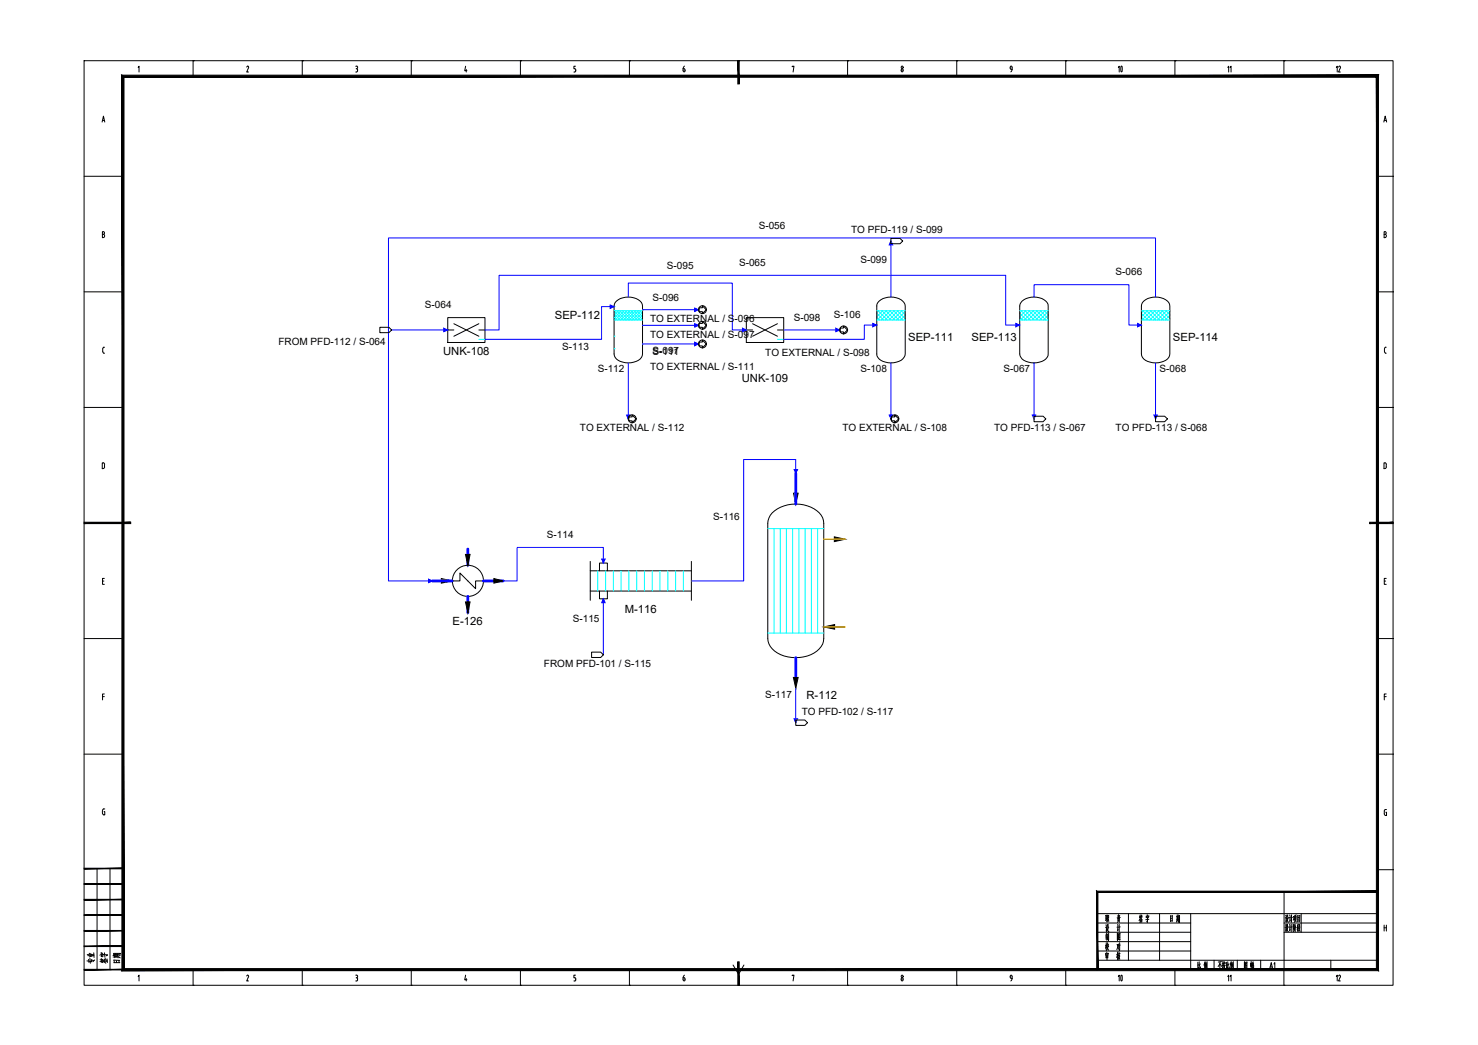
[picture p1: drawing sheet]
<svg xmlns="http://www.w3.org/2000/svg" width="420mm" height="297mm" viewBox="0 0 420 297" stroke-linecap="round" stroke-linejoin="round" font-family="sans-serif">
<g fill="none" stroke="#000" stroke-width=".28">
<path d="M23.9 17.3h372.1v262.8h-372.1zM39.3 19.2l.2-.4v1.7M54.9 17.3h.1M54.9 17.3v4.4M70.4 18.8l.2 .2v.3M70.4 18.8l-.3 .3M70.6 19.4l-.5 1.1h.5M85.9 17.3h.1M85.9 17.3v4.4M101.1 18.8h.3M101.2 19.5h.2M101.4 18.8l.3 .3-.3 .4"/>
<path d="M101.4 19.5l.3 .4M101.6 19.9v.2M116.9 17.3h.1M116.9 17.3v4.4M132.4 18.8l-.3 1.3h.6M132.5 19.7v.8M147.9 17.3h.1M147.9 17.3v4.4M163.6 18.8h-.5v.7l.5 .1v.5M178.9 17.3h.1M178.9 17.3v4.4M194.6 18.8l-.4 .7"/>
<path d="M210 17.3h.1M225.2 19v-.2h.5l-.2 1.7M240.9 17.3h.1M240.9 17.3v4.4M256.7 19.9v.2M256.7 19.9l-.2-.4-.3 .6M272 17.3h.1M272 17.3v4.4M287.2 19.1l.3-.3 .2 .3M287.2 19.4l.3 .3M287.2 19.2v.2M287.7 19.6l-.4 .8"/>
<path d="M287.7 19.2v.5h-.3M303 17.3h.1M303 17.3v4.4M334 17.3h.1M334 17.3v4.4M365 17.3h.1M365 17.3v4.4M29 34.7l.4-1.7 .4 1.7M29.2 34.2h.5M101.1 20.5h.3M101.7 20.1l-.3 .3M163.7 20.1l-.1 .3-.5 .1"/>
<path d="M194.2 20.1v-.6l.5 .1v.5M194.2 20.1l.3 .3 .3-.3M256.2 20.1l.3 .3 .2-.3M393.4 34.7l.4-1.7 .4 1.7M393.5 34.2h.6M23.9 50.1h11.1M391.6 50.1h4.4M396 50.1h.1M29.1 65.9l.6 .1v.4l-.3 .2 .3 .5-.1 .3-.5 .1zM29.1 66.6h.3M393.5 65.9l.5 .1v.4l-.2 .2 .3 .5-.1 .3-.5 .1zM393.5 66.6h.3"/>
<path d="M23.9 83h11.1M29.2 100l.3 .4M29.7 98.7l-.4 .2-.1 1.1M391.6 83h4.4M393.6 100l.3 .4M394.1 98.7l-.5 .2v1.1M396 83h.1M23.9 115.8h11.1M29.5 100.4h.2M391.6 115.8h4.4M393.9 100.4h.2M396 115.8h.1"/>
<path d="M29.7 132.1v.6M29.7 132l-.1-.4h-.5v1.6l.5-.1 .1-.4M393.4 131.6l.7 .2v.9l-.2 .4-.5 .1zM396 148.7h.1M29.2 165.2h.3M29.7 164.4h-.5v1.7h.5M393.5 165.2h.4M394.1 164.4h-.6v1.7h.6M23.9 181.5h11.1M29.2 198h.5M29.7 197.3h-.5v1.7M391.6 181.5h4.4"/>
<path d="M393.5 198h.6M394.1 197.3h-.6v1.7M396 181.5h.1M23.9 214.4h11.1M391.6 214.4h4.4M396 214.4h.1M29.2 231.1l.3 .5M29.4 229.9h.4M29.5 229.9l-.3 .3-.1 1M29.6 230.7h.2v.9h-.4M393.8 230.1h.4M393.8 230.1l-.3 .5 .1 .9 .2 .3"/>
<path d="M393.9 230.9h.3v.9h-.4M27.6 246.9v28.7M31.3 246.9v28.7M311.9 259.7h79.7M320.8 259.7v13.3M326.1 260l.1 .3M329.6 259.7v13.3M334.9 260l-.1 1.4M338.5 259.7v15.9M365 253.5v26.6M369.9 259.7v5.3M391.6 247.2h4.4"/>
<path d="M396 247.2h.1M39.3 277.6l.2-.4v1.6M54.9 275.6v4.5M70.1 277.4l.4-.2 .1 .5M70.6 277.7l-.5 1.1h.5M85.9 275.6v4.5M101.1 277.2h.3M101.1 278.8h.3M101.2 277.9h.2M101.4 277.2l.2 .2v.3l-.2 .2 .3 .4M101.6 278.3v.2M101.7 278.5l-.3 .3"/>
<path d="M116.9 275.6v4.5M132.4 277.2l-.3 1.3h.6M132.5 278.1v.7M147.9 275.6v4.5M163.4 277.9l.3 .4M163.6 277.2h-.5v.7h.3M163.6 278.3v.2M163.7 278.5l-.1 .3h-.5M178.9 275.6v4.5M194.2 278.5l.3 .3 .3-.3M194.5 277.9l.2 .4M194.5 277.9h-.3v.6"/>
<path d="M194.6 277.2l-.4 .7M194.7 278.3v.2M208.4 274.3l1.6 2.6 1.5-2.6M225.2 277.4v-.2h.5l-.2 1.6M240.9 275.6v4.5M256.2 278.3l.3-.4 .2 .4M256.2 278.5l.3 .3 .2-.3M256.2 278.3v.2M256.7 278.3v.2M272 275.6v4.5M287.2 277.5l.3-.3 .2 .3M287.2 277.6l.3 .5"/>
<path d="M287.7 278.1l-.4 .7M287.7 277.6v.5h-.3M303 275.6v4.5M311.9 273h79.7M311.9 262.4h26.6M311.9 265h26.6M311.9 267.7h26.6M311.9 270.3h26.6M324.1 261.5v.4M324.1 260l-.2 .9M324.1 260.5l.1 .3M324.3 261.5v.4"/>
<path d="M324.3 260.8l.5 .7M324.3 260.7l-.5 1M324.3 260.4l-.3 .1M324.4 261.3h-.3M324.5 260.1l-.1 .6M324.5 260.5l.1 .3M324.5 261.5l-.1 .6M324.7 262l-.7 .2M324.8 260.4l-.4 .1M325.9 260.3l-.1 .5M326.2 261v1.2l-.2-.3M326.4 260.7l-.5 .1"/>
<path d="M326.4 260.7l-.2 .4M326.6 260.3l-.1 .4M326.6 260.4l-.7 .1M326.6 261.3l-.9 .1M332.8 260.3v1.7M333.1 261l-.3 .1M333.2 261.7l-.4 .1M333.3 260.3l-.5 .1M333.3 260.3l-.1 1.6M334 275.6v4.5M334.6 260.1v1.3M334.6 261.6l-.2 .5"/>
<path d="M334.8 261.6l.1 .3M334.8 260.8h-.2M334.8 261.1h-.2M335 260.4l-.5 .1M335 261.4l-.6 .1M335.1 260.2v1.1M335.3 260.2v2l-.1-.2M335.3 261.2l-.2 .1-.1 .9M335.3 260.7l-.2 .1M335.3 260.3h-.2M340.5 273.5v1.7M340.8 274.9l-.4 .5"/>
<path d="M340.8 274.2l-.3 .1M340.9 273.4v1.8l.2 .1h.2v-.5M341.2 274l-.3 .6M342.5 273.7v1.7M342.6 273.3l-.3 1M342.6 274.4l.1 .3M342.7 274.1l.1-.1-.2 1.3M342.7 273.7l-.2 .9M342.9 273.6l-.3 .1M343 273.9v.9M343.1 273.3v2.1l-.1-.3M345.1 273v2.6"/>
<path d="M346.8 273.9v1.5M346.9 273.4l-.6 1.3M346.9 274.1l.3 .6M347.2 273.3l-.9 .2M347.6 273.2v2.2l-.1-.2M347.7 274.3l-.3 .3M347.7 273.9l-.3 .1M347.8 273.6v.5M348 273.3l.1 .3M348 273.9l-.1 .9 .4 .6M348.1 274.4l-.3 1.1M348.3 273.7l-.5 .1"/>
<path d="M348.3 273.6l-.1 .4M348.3 274.4l-.5 .1M348.7 273.5v1.7M348.9 274.2l-.2 .1M349 273.4v1.8l.2 .1h.2v-.5M349.4 273.9l-.4 .7M349.9 273.7v1.7M350 273.3l-.3 1M350.1 274.1l.2-.1-.3 1.2M350.1 274.4l.1 .3M350.2 273.7l-.2 .9M350.3 273.6l-.3 .1"/>
<path d="M350.4 273.9v.9M350.6 273.3v2.1l-.2-.3M351.7 273v2.6M353.8 275.2l.6 .1M353.8 273.4v2M354 274.1l.4 .5M354 274.9l.2 .2M354.1 274.6l.1 .2M354.1 273.7l-.2 .6M354.3 273.9h-.3M354.3 273.8l-.5 .9M354.5 273.4l-.1 2"/>
<path d="M354.5 273.5l-.7 .1M355.5 273.8v.9M355.7 273.3v2.1M355.8 273.9l-.3 .1M355.8 273.8v.9l-.1-.1M355.9 274.4v1M356 273.8v.6M356.1 274.5v.8M356.3 274.9h-.3M356.3 273.8h-.3M356.3 273.8v.4M356.3 274.2h-.3"/>
<path d="M356.3 274.4l-.4 .1M356.3 275.3l-.4 .1M356.3 273.5h-.4M356.4 274.4l-.1 1M365 262.4h26.6M365 265h26.6M365.4 262.8l.2 .4M365.5 260.2l.1 .3M365.5 263.5l-.2 .1M365.5 263.4v1M365.6 260.8l-.2 .1M365.6 260.8v1"/>
<path d="M365.7 264.1l-.3 .6M365.7 263.9l.6 .9M365.7 261.5l-.2 .5M365.8 263.2l-.2 .6M365.8 262.7v.5M365.8 260.1l-.1 1M365.8 261.3l.5 .8M366 262.7v.7l.3 .1M366 262.8l-.2 .1M366 260.1l.1 .7h.2M366 260.2h-.2M366 263.7l-.3 .1"/>
<path d="M366.1 263.6l-.5 1.2M366.1 261.1h-.3M366.2 261l-.6 1.2M366.6 262.7l.1 .5M366.6 260.1l.2 .4M366.7 263.5h-.3M366.7 263.4l-.1 1.1M366.7 260.8h-.2M366.7 260.7v1.2M366.8 264.1l-.2 .5M366.8 261.5l-.2 .4M367.1 262.7v2.1"/>
<path d="M367.1 260v2.2M367.4 263.5l-.6 .1M367.4 260.8l-.6 .1M367.6 262.7v2.1M367.8 260.5v.9M367.8 262.8l-.1 1.3v-.2M367.8 262.9h-.2M367.9 260.5h-.2M368 263.6l-.3 1.2M368 260.5v1.1M368 261.3l-.4 .2M368.1 262.9l.4 .8"/>
<path d="M368.2 262.7l-.4 1M368.2 263.5v1.3M368.2 260.8v1l-.3 .4M368.2 260.2v.4M368.2 261.6l.3 .5M368.5 260.6l-.5 .1M368.5 260.5l-.1 1.1M368.5 260.1l-.5 .1M368.8 262.9v1.8M368.9 260.2v1.8M369 263.6l-.2 .1M369 263.3h-.2"/>
<path d="M369 263.9l-.3 .2M369.1 262.7l-.3 .3M369.2 263.9l.4 .8M369.3 262.7l-.1 1M369.4 263.4l.2 .1M369.4 261.2l-.5 .1M369.4 260.8h-.5M369.4 262.9h-.1M369.4 262.8v.6M369.5 263.7l-.5 1.1M369.5 261.7l-.6 .1M369.5 263.8h-.3"/>
<path d="M369.5 260.3l-.6 .1M369.5 260.2v1.8M378.3 273v2.6M393.5 263v1.7M393.5 263.7h.6M394.1 263v1.7M54.9 280.1h.1M85.9 280.1h.1M116.9 280.1h.1M147.9 280.1h.1M178.9 280.1h.1M210 280.1h.1"/>
<path d="M240.9 280.1h.1M272 280.1h.1M303 280.1h.1M334 280.1h.1M365 280.1h.1"/>
<circle cx="256.4" cy="19.1" r=".32"/>
<circle cx="256.4" cy="277.5" r=".32"/>
</g>
<g fill="#000" stroke="#000" stroke-width=".28">
<path d="M209.7 17.3l.4 6.6v-6.6zM209.7 17.3l.4 6.6h-.4z"/>
<path d="M34.7 21.4l.5 253.9v-253.3zM34.7 21.4l.5 253.9-.5 .6zM35.2 275.3l-.5 .6 356.6-.6zM34.7 275.9l356.6-.6 .6 .6zM391.3 22v253.3l.6 .6zM391.9 21.4v254.5l-.6-253.9zM35.2 22h356.1l.6-.6zM34.7 21.4h357.2l-356.7 .6z"/>
<path d="M23.9 148.4v.4l13.3-.4zM23.9 148.8l13.3-.4v.4z"/>
<path d="M389.4 148.8h6.6v-.4zM389.4 148.4h6.6l-6.6 .4z"/>
<path d="M23.9 255.8h11.1v-.2zM23.9 255.6h11.1l-11.1 .2z"/>
<path d="M23.9 251.4h11.1v-.2zM23.9 251.2h11.1l-11.1 .2z"/>
<path d="M23.9 247h11.1v-.2zM23.9 246.8h11.1l-11.1 .2z"/>
<path d="M312.1 253.7h79.5v-.4zM311.8 253.3h79.8l-79.5 .4zM311.8 253.3l.3 22.3v-21.9zM311.8 253.3l.3 22.3h-.3z"/>
<path d="M23.9 275.7h11.1v-.2zM23.9 275.5h11.1l-11.1 .2z"/>
<path d="M23.9 269.1h11.1v-.2zM23.9 268.9h11.1l-11.1 .2z"/>
<path d="M23.9 264.7h11.1v-.2zM23.9 264.5h11.1l-11.1 .2z"/>
<path d="M23.9 260.2h11.1v-.2zM23.9 260h11.1l-11.1 .2z"/>
<path d="M209.7 273.4v6.7h.4zM209.7 273.4h.4v6.7z"/>
</g>
<g fill="none" stroke="#0ff" stroke-width=".28">
<path d="M174.6 88.3l8.1 .1M174.6 91h8.1M174.6 90.9l.1 .1M174.6 90l.9 1M174.6 89.2l1.7 1.8M174.6 88.4l2.5 2.6M175 88.3l-.4 .5M175.3 88.3l2.6 2.7M175.8 88.3l-1.2 1.3M176.1 88.3l2.6 2.7M176.6 88.3l-2 2.1M176.9 88.3l2.6 2.7"/>
<path d="M177.4 88.3l-2.5 2.7M177.7 88.3l2.7 2.7M178.3 88.3l-2.6 2.7M178.5 88.3l2.7 2.7M179.1 88.3l-2.6 2.7M179.4 88.3l2.6 2.7M179.9 88.3l-2.6 2.7M180.2 88.3l2.5 2.5M180.7 88.3l-2.6 2.7M181 88.3l1.7 1.7M181.5 88.3l-2.6 2.7M181.8 88.3l.9 .9"/>
<path d="M182.3 88.3l-2.6 2.7M182.7 88.8l-2.2 2.2M182.7 89.6l-1.4 1.4M182.7 90.5l-.6 .5M249.2 88.3h8.1M249.2 91h8.1M249.2 90.2l.8 .8M249.2 89.1l1.9 1.9M249.6 88.3l2.7 2.7M249.8 88.3l-.6 .7M250.7 88.3l2.6 2.7M250.9 88.3l-1.7 1.7"/>
<path d="M251.8 88.3l2.6 2.7M252 88.3l-2.6 2.7M252.9 88.3l2.6 2.7M253.1 88.3l-2.6 2.7M254 88.3l2.6 2.7M254.2 88.3l-2.6 2.7M255.1 88.3l2.2 2.3M255.3 88.3l-2.6 2.7M256.2 88.3l1.1 1.2M256.4 88.3l-2.6 2.7M257.3 88.3v.1M257.3 88.5l-2.4 2.5"/>
<path d="M257.3 89.6l-1.3 1.4M257.3 90.7l-.2 .3M289.9 88.3l8.1 .1M289.9 91h8.1M289.9 90.2l.8 .8M289.9 89.1l1.9 1.9M290.3 88.3l2.6 2.7M290.5 88.3l-.6 .7M291.4 88.3l2.6 2.7M291.6 88.3l-1.7 1.7M292.5 88.3l2.6 2.7M292.7 88.3l-2.6 2.7"/>
<path d="M293.6 88.3l2.6 2.7M293.8 88.3l-2.6 2.7M294.7 88.3l2.6 2.7M294.9 88.3l-2.6 2.7M295.8 88.3l2.2 2.3M296 88.3l-2.6 2.7M296.9 88.3l1.1 1.2M297.1 88.3l-2.6 2.7M298 88.5l-2.4 2.5M298 89.6l-1.3 1.4M298 90.7l-.2 .3M324.5 90.2l.8 .8"/>
<path d="M324.5 89.1l1.9 1.9M324.5 88.3l8.1 .1M324.5 91h8.1M324.9 88.3l2.6 2.7M325.1 88.3l-.6 .7M326 88.3l2.6 2.7M326.2 88.3l-1.7 1.7M327.1 88.3l2.6 2.7M327.3 88.3l-2.7 2.7M328.2 88.3l2.5 2.7M328.4 88.3l-2.7 2.7M329.3 88.3l2.5 2.7"/>
<path d="M329.5 88.3l-2.7 2.7M330.4 88.3l2.2 2.3M330.5 88.3l-2.6 2.7M331.5 88.3l1.1 1.2M331.6 88.3l-2.6 2.7M332.6 88.5l-2.5 2.5M332.6 89.6l-1.4 1.4M332.6 90.7l-.3 .3M218.3 150.3h15.9M220 150.3v29.6M221.8 150.3v29.6M223.5 150.3v29.6"/>
<path d="M225.3 150.3v29.6M227.1 150.3v29.6M228.9 150.3v29.6M230.7 150.3v29.6M232.4 150.3v29.6M169.9 162.2v5.8M172.2 162.2v5.8M174.4 162.2v5.8M176.6 162.2v5.8M178.8 162.2v5.8M181 162.2v5.8M183.2 162.2v5.8"/>
<path d="M185.4 162.2v5.8M187.6 162.2v5.8M189.9 162.2v5.8M192.1 162.2v5.8M194.3 162.2v5.8M218.3 179.9h15.9"/>
</g>
<g fill="none" stroke="#000" stroke-width=".28">
<path d="M175.2 85.6a5.4 5.4 0 0 1 7.2 .4l.3 1v13.6a2.73 2.73 0 0 1-2.5 2.3 5.2 5.2 0 0 1-5.3-1.3l-.3-1v-13.6l.3-1zM249.9 85.6a5 5 0 0 1 7.3 .9l.1 14.1a3.1 3.1 0 0 1-3.2 2.5 4.4 4.4 0 0 1-4.8-2l-.1-14.1 .1-.5zM290.6 85.6a5.1 5.1 0 0 1 7.3 .9l.1 14.1a3 3 0 0 1-3.3 2.5 4.4 4.4 0 0 1-4.7-2l-.1-14.1 .1-.5zM325.1 85.6a5.4 5.4 0 0 1 7.2 .4l.3 1v13.6a2.73 2.73 0 0 1-2.5 2.3 5.2 5.2 0 0 1-5.3-1.3l-.3-1v-13.6l.3-1zM167.8 159.6v11M196.5 159.6v11M219.5 145.8a10 10 0 0 1 14 .7l.4 .7 .3 1.5v32.8a6.1 6.1 0 0 1-5.7 5.2 9.4 9.4 0 0 1-9.5-2.9l-.7-1.5v-.8v-32.8a4.6 4.6 0 0 1 1.2-2.9zM128.6 165.1h2.2v-2.2l4.4 4.4v-2.2h2.2M167.8 168h28.7M167.8 162.2h28.7M170.4 162.2v-2.2h2.3v2.2M170.4 168v2.2h2.3v-2.2"/>
<circle cx="133" cy="165.1" r="4.4"/>
</g>
<!-- layer: equipment_outline -->
<path d="M127.3 90.3h10.6v7.1h-10.6zM212.2 90.3h10.6v7.1h-10.6z" fill="none" stroke="#000" stroke-width=".28"/>
<!-- layer: internal_symbol -->
<path d="M129 92l7.1 3.6M136.1 92l-7.1 3.6M213.9 92l7.1 3.6M221 92l-7.1 3.6" fill="none" stroke="#000" stroke-width=".28"/>
<!-- layer: process_line -->
<path d="M127.3 93.8h1.7M136.1 93.8h1.8M212.2 93.8h1.7M221 93.8h1.8" fill="none" stroke="#000" stroke-width=".28"/>
<!-- layer: EQUIPMENT -->
<path d="M136.1 96.5h1.8M174.6 87.2h.1M174.6 90.3h.1M174.6 95.6h.1M174.6 99.1h.1M182.7 88h.1M182.7 92.5h.1M182.7 97.8h.1M221 96.5h1.8" fill="none" stroke="#0ff" stroke-width=".28"/>
<path d="M226.2 134.6v8.7M133 156.1v4.6M122.9 165.1h5.7M133 169.5v4.7M137.4 165.1h5.6M226.2 186.9v5.7" fill="none" stroke="#00f" stroke-width=".8"/>
<path d="M225.6 140.2h1.3l-.7 3.1zM237.2 152.6l3.1 .7-3.1 .7zM125.5 164.5l3.1 .6-3.1 .7zM132.3 157.6h1.3l-.6 3.1zM132.3 171.1h1.3l-.6 3.1zM140.4 164.5l2.6 .6-2.6 .7zM234.2 178.2l3.1-.7v1.3zM225.5 192.6h1.4l-.7 3.1z" fill="#000" stroke="#000" stroke-width=".28"/>
<path d="M234.2 153.3h6.1M234.2 178.2h6.1h-3" fill="none" stroke="#ffbf00" stroke-width=".38"/>
<!-- layer: STREAM -->
<g fill="none" stroke="#00f" stroke-width=".28">
<path d="M253.3 68.5v15.9M111.3 93.8h16M174.6 87.2h-3.6v9.3h-33.1M178.6 84.4v-3.9h29.6v13.3h4M182.7 88h15.9M182.7 92.5h15.9M182.7 97.8h15.9M222.8 93.8h15.9M249.2 92.4h-3.5v4.1h-22.9M289.9 92.4h-4v-14.1h-144v15.5h-4M293.9 84.4v-3.5h27v11.5h3.6M328.5 84.4v-16.8h-218.1v97.5h12.5"/>
<path d="M178.6 103.2v15.9M253.3 103.2v15.9M293.9 103.2v15.9M328.5 103.2v15.9M226.2 134.6v-4h-14.8v34.5h-14.9M171.5 160v-4.4h-24.5v9.5h-4M171.5 170.2v15.9M226.2 195.7v9.7"/>
</g>
<!-- layer: STREAM_ARROW -->
<g fill="#00f" stroke="#00f" stroke-width=".28">
<path d="M121.8 164.6l1.1 .5-1.1 .5z"/>
<path d="M126.1 93.3l1.2 .5-1.2 .5z"/>
<path d="M288.8 91.9l1.1 .5-1.1 .5z"/>
<path d="M323.4 91.9l1.1 .5-1.1 .5z"/>
<path d="M293.4 118h1.1l-.6 1.1z"/>
<path d="M328 118h1l-.5 1.1z"/>
<path d="M211.1 93.3l1.1 .5-1.1 .5z"/>
<path d="M197.5 87.6l1.1 .4-1.1 .5z"/>
<path d="M197.5 92l1.1 .5-1.1 .5z"/>
<path d="M237.6 93.3l1.1 .5-1.1 .5z"/>
<path d="M253.3 68.5l.5 1.1h-1z"/>
<path d="M248.1 91.9l1.1 .5-1.1 .5z"/>
<path d="M252.8 118h1l-.5 1.1z"/>
<path d="M197.5 97.3l1.1 .5-1.1 .5z"/>
<path d="M178.1 118h1l-.5 1.1z"/>
<path d="M173.5 86.7l1.1 .5-1.1 .5z"/>
<path d="M171.1 158.9h.9l-.5 1.1z"/>
<path d="M171.5 170.2l.5 1.1h-.9z"/>
<path d="M225.7 133.5h1l-.5 1.1z"/>
<path d="M225.7 204.3h1l-.5 1.1z"/>
</g>
<!-- layer: CONNECTOR -->
<g fill="none" stroke="#000" stroke-width=".28">
<path d="M253.3 67.8h2.5l.8 .7-.8 .8h-2.5zM108 93h2.6l.7 .8-.7 .8h-2.6zM198.7 87.5h1v-.6l1.1 1.1-1.1 1.1v-.5h-1zM198.7 91.9h1v-.5l1.1 1.1-1.1 1.1v-.6h-1zM198.7 97.2h1v-.5l1.1 1.1-1.1 1.1v-.6h-1zM238.8 93.2h1v-.5l1.1 1.1-1.1 1.1v-.6h-1zM178.8 118.5h.9v-.5l1.1 1.1-1.1 1.1v-.6h-.9zM253.4 118.5h1v-.5l1.1 1.1-1.1 1.1v-.6h-1zM293.9 118.3h2.6l.8 .8-.8 .8h-2.6zM328.5 118.3h2.6l.8 .8-.8 .8h-2.6zM168.2 185.4h2.6l.7 .7-.7 .8h-2.6zM226.2 204.7h2.6l.8 .7-.8 .8h-2.6z"/>
<circle cx="199.7" cy="97.8" r="1.12"/>
<circle cx="199.7" cy="88" r="1.12"/>
<circle cx="199.7" cy="92.5" r="1.12"/>
<circle cx="239.8" cy="93.8" r="1.12"/>
<circle cx="179.7" cy="119" r="1.12"/>
<circle cx="254.4" cy="119" r="1.12"/>
</g>
<text font-size="6.6" x="315.7" y="280.8">10</text>
<text font-size="6.2" x="315.7" y="22.2">10</text>
<g font-size="5.3">
<text x="312.9" y="266">设 计</text>
<text x="313.3" y="268.5">制 图</text>
<text x="27.9" y="275.2" transform="rotate(-90 27.9 275.2)">专业</text>
<text x="31.4" y="275.2" transform="rotate(-90 31.4 275.2)">签字</text>
<text x="35.3" y="274.8" transform="rotate(-90 35.3 274.8)">日期</text>
<text x="312.9" y="271.3">校 对</text>
</g>
<g font-size="4.4">
<text x="382.1" y="21.9" transform="rotate(-90 382.1 21.9)">12</text>
<text x="363.4" y="276.6" transform="rotate(-90 363.4 276.6)">A1</text>
<text x="382.1" y="280.1" transform="rotate(-90 382.1 280.1)">12</text>
</g>
<g font-size="4">
<text x="351" y="21.9" transform="rotate(-90 351 21.9)">11</text>
<text x="351" y="280.1" transform="rotate(-90 351 280.1)">11</text>
</g>
<g font-size="3.2">
<text x="157.7" y="90.6">SEP-112</text>
<text x="126" y="100.9">UNK-108</text>
<text x="258.2" y="97">SEP-111</text>
<text x="276.2" y="97">SEP-113</text>
<text x="333.4" y="97">SEP-114</text>
<text x="210.8" y="108.5">UNK-109</text>
<text x="128.7" y="177.7">E-126</text>
<text x="177.6" y="174.2">M-116</text>
<text x="229.3" y="198.8">R-112</text>
</g>
<g font-size="2.8">
<text x="215.7" y="65">S-056</text>
<text x="241.9" y="66.3">TO PFD-119 / S-099</text>
<text x="189.6" y="76.5">S-095</text>
<text x="210.1" y="75.6">S-065</text>
<text x="244.6" y="74.7">S-099</text>
<text x="317.1" y="78.3">S-066</text>
<text x="120.8" y="87.6">S-064</text>
<text x="185.5" y="85.6">S-096</text>
<text x="184.8" y="91.6">TO EXTERNAL / S-096</text>
<text x="184.8" y="96">TO EXTERNAL / S-097</text>
<text x="225.6" y="91.4">S-098</text>
<text x="237.1" y="90.3">S-106</text>
<text x="79.1" y="98.1">FROM PFD-112 / S-064</text>
<text x="159.8" y="99.6">S-113</text>
<text x="185.5" y="100.7">S-097</text>
<text x="185.5" y="100.9">S-111</text>
<text x="217.5" y="101.2">TO EXTERNAL / S-098</text>
<text x="169.9" y="105.8">S-112</text>
<text x="184.8" y="105.1">TO EXTERNAL / S-111</text>
<text x="244.6" y="105.8">S-108</text>
<text x="285.3" y="105.8">S-067</text>
<text x="329.6" y="105.8">S-068</text>
<text x="164.9" y="122.6">TO EXTERNAL / S-112</text>
<text x="239.5" y="122.6">TO EXTERNAL / S-108</text>
<text x="282.6" y="122.6">TO PFD-113 / S-067</text>
<text x="317.1" y="122.6">TO PFD-113 / S-068</text>
<text x="202.7" y="147.9">S-116</text>
<text x="155.5" y="152.9">S-114</text>
<text x="162.8" y="176.9">S-115</text>
<text x="154.6" y="189.7">FROM PFD-101 / S-115</text>
<text x="217.5" y="198.3">S-117</text>
<text x="227.9" y="203.2">TO PFD-102 / S-117</text>
</g>
</svg>
